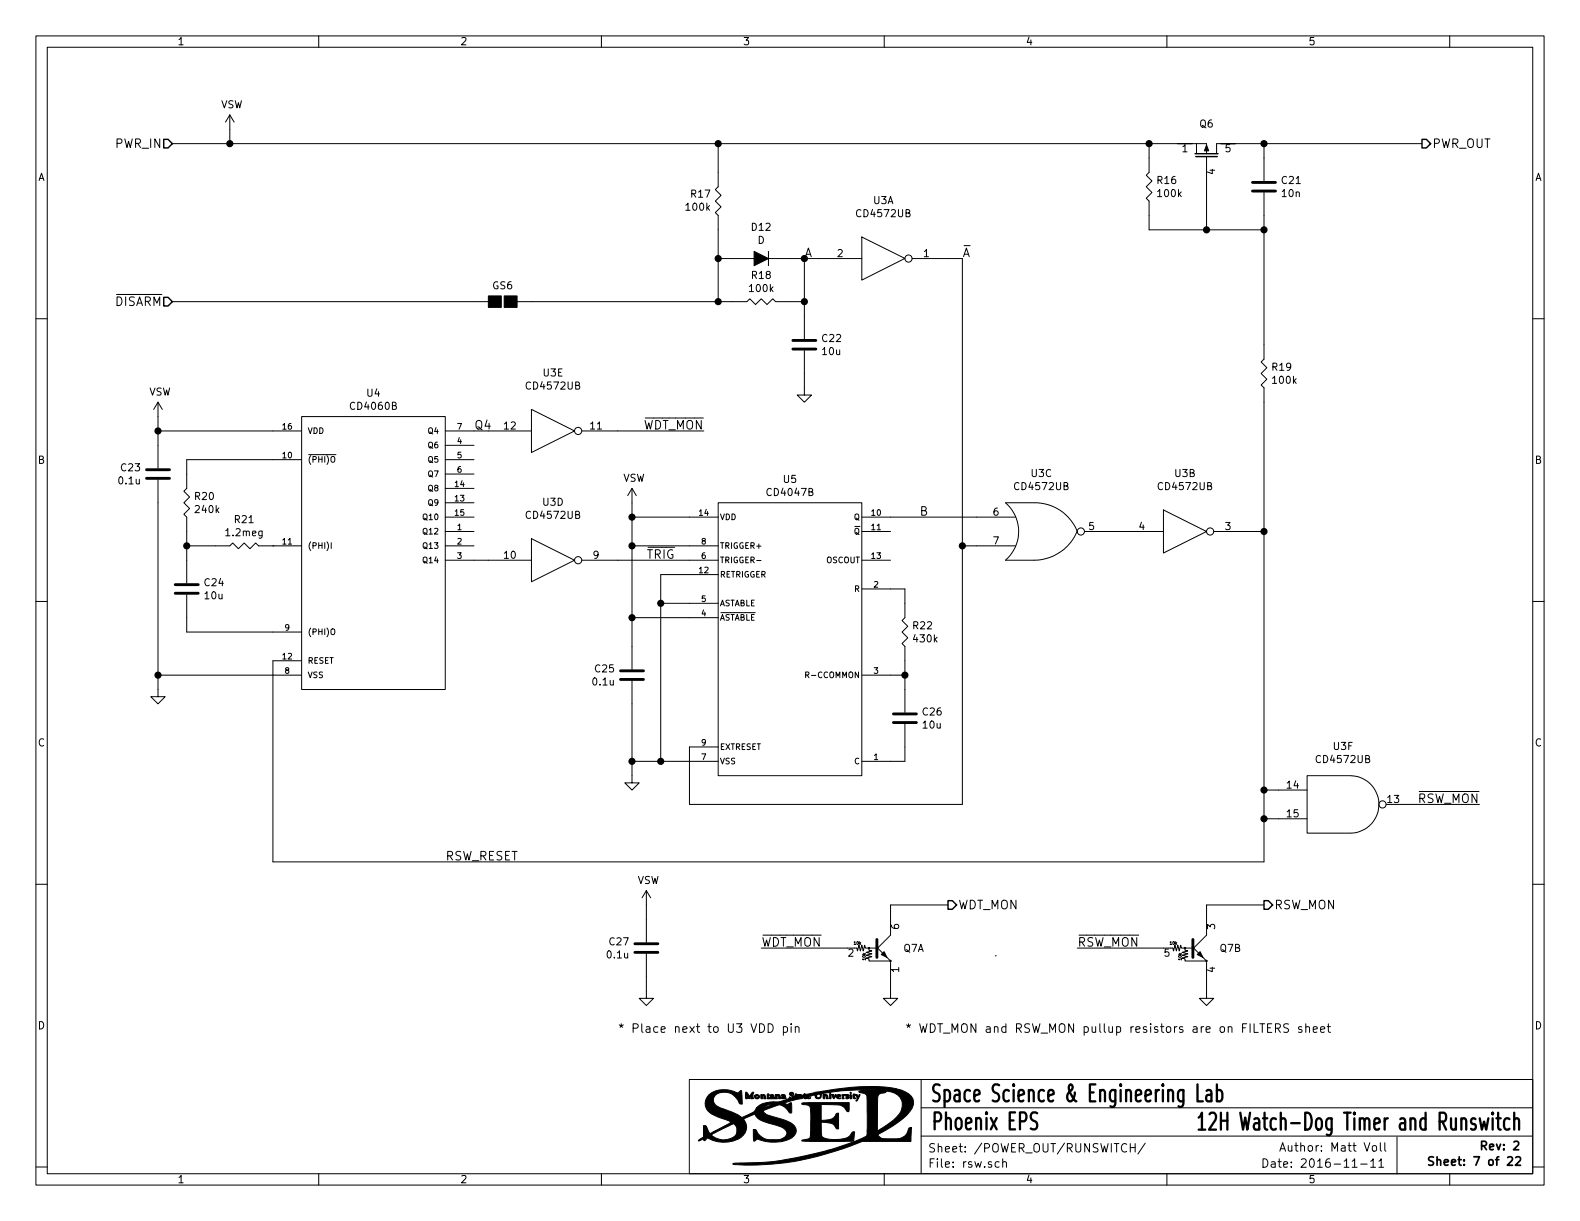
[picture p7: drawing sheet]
<svg xmlns="http://www.w3.org/2000/svg" width="279mm" height="216mm" viewBox="0 0 279 216" stroke-linecap="round" stroke-linejoin="round" font-family="sans-serif">
<g fill="none" stroke="#000" stroke-width=".18">
<path d="M6.3 6.4h266.7v203.2h-266.7zM8.4 8.4h262.6v199.1h-262.6zM56.4 6.4v2M106.3 6.4v2M156.4 6.4v2M206.3 6.4v2M256.4 6.4v2M30.5 25.4h182.9v1.8M40.6 20.3l-.7 1.3M40.6 20.3v5.1M40.6 20.3l.8 1.3M127 25.4v7.6l-.5 .5 1 1-1 1.1 1 1-1 1 .5 .5v15.2"/>
<path d="M203.2 25.4v5.1l-.5 .5 1 1-1 1 1 1-1 1.1 .5 .5v5h20.3M211.6 25.4v1.8M213.4 27.7v12.9M223.5 34v29.5l-.5 .5 1 1-1 1 1 1.1-1 1 .5 .5v83.8h-175.2v-35.6h5M223.5 25.4v6.6M251.5 25.4h-36.4v1.8M6.3 56.4h2.1M30.5 53.3h55.9M91.4 53.3h40.7l.5-.5 1 1 1-1 1 1 1.1-1 .5 .5h5M127 45.7h6.3M135.9 45.7h16.5M135.9 44.5v2.5"/>
<path d="M142.2 45.7v14.2M152.4 41.9l7.6 3.8-7.6 3.8zM161.3 45.7h8.9v96.5h-48.3v-10.1h5.1M271 56.4h2M27.9 76.2h25.4M27.9 71.1v11.7M27.9 71.1l-.7 1.3M27.9 71.1l.8 1.3M53.3 73.7h25.4v48.2h-25.4zM78.7 78.7h5.1M78.7 76.2h5.1M86.4 76.2h7.6"/>
<path d="M94 72.4l7.6 3.8-7.6 3.8zM102.9 76.2h21.6M142.2 62v7.9h1.3l-1.3 1.2-1.2-1.2h1.2M27.9 84.8v38.4h1.3l-1.3 1.3-1.2-1.3h1.2M33 96.5h7.6l.5-.5 1.1 1 1-1 1 1 1-1 .5 .5h7.6M48.3 96.5h.1M53.3 81.3h-20.3v5.1l-.5 .5 1 1-1 1 1 1-1 1 .5 .5v11.7M58.3 80.4h1.1M58.6 80.8l.2-.1 .4 .1v.6l-.2 .3a.36 .36 0 0 1-.5-.3zM58.6 96v1M78.7 94h5.1M78.7 96.5h5.1"/>
<path d="M78.7 99.1h15.3M78.7 81.3h5.1M78.7 83.8h5.1M78.7 88.9h5.1M78.7 86.4h5.1M78.7 91.4h5.1M94 95.3l7.6 3.8-7.6 3.8zM102.9 99.1h24.1M111.8 96.5h15.2M111.8 91.4h15.2M111.8 86.4v32M111.8 86.4l-.8 1.2"/>
<path d="M111.8 86.4l.7 1.2M127 88.9h25.4v48.3h-25.4zM152.4 94h5.1M152.4 99.1h5.1M152.4 91.4h27.2M170.2 96.5h9.4M190.5 94a8.3 8.3 0 0 1-7.6 5.1h-5.1M190.5 94a8 8 0 0 0-7.6-5.1h-5.1a6.7 6.7 0 0 1 0 10.1M191.8 94h13.9M205.7 90.2l7.7 3.8-7.7 3.8zM214.6 94h8.9M6.3 106.3h2.1"/>
<path d="M27.9 119.4h25.4M33 105.2v6.6h20.3M58.6 111.3l.2-.1 .4 .1v.6l-.2 .3a.36 .36 0 0 1-.5-.3zM111.8 109.2h15.2M116.8 106.7h10.2M127 101.6h-10.2v33M142.5 119.4l.5-.1v-.4l-.5-.1v1M152.4 104.1h7.6v5.1l-.5 .5 1 1-1 1.1 1 1-1 1 .5 .5v11.7M152.4 119.4h7.6M271 106.3h2M111.8 120.4v18h1.2l-1.2 1.3-1.3-1.3h1.3M111.8 134.6h15.2"/>
<path d="M160 128v6.6h-7.6M223.5 139.7h7.6M238.8 137.2h-7.7v10.1h7.7M238.8 137.2a5.1 5.1 0 0 1 5 5 5.1 5.1 0 0 1-5 5.1M6.3 156.4h2.1M114.3 157.5v9.1M114.3 157.5l-.8 1.3M114.3 157.5l.8 1.3M223.5 144.8h7.6M245.1 142.2h16.5M271 156.4h2M114.3 168.7v7.8h1.3l-1.3 1.3-1.3-1.3h1.3"/>
<path d="M134.6 167.6h15.3M151.5 167.6l.1 .5 .3-1 .2 1 .3-1 .3 1 .2-1 .1 .5h1.9M154.9 167.4l2.6 2.5h-3.8v-.4l-.5-.1 1-.2-1-.3 1-.2-1-.3 1-.3-.5-.1v-.4M157.5 170.2v6.3h1.2l-1.2 1.3-1.3-1.3h1.3M167.6 160h-10.1v5.4l-2.6 2.5M176 169h.1M190.5 167.6h15.2M207.4 167.6l.1 .5 .3-1 .2 1 .3-1 .2 1 .3-1 .1 .5h1.9M210.8 167.4l2.6 2.5h-3.9v-.4l-.5-.1 1.1-.2-1.1-.3 1.1-.2-1.1-.3 1.1-.3-.6-.1v-.4M213.4 170.2v6.3h1.2l-1.2 1.3-1.3-1.3h1.3M223.5 160h-10.1v5.4l-2.6 2.5M121.9 190.9h149.1v16.6h-149.1z"/>
<path d="M135.8 181a.77 .77 0 0 1 .9 .8 .77 .77 0 0 1-.9 .7zM138.5 181.6l.5-.1 .2 .2v.7a.48 .48 0 0 1-.7 .1M138.5 181.5v1.6M139.9 181v.2M139.9 181.5v1M140.6 181.7l.2-.2 .4 .1 .1 .9M140.6 181.5v1M162.9 195.9h108M162.9 190.9v16.6M225.6 181.8l.7-.1 .1-.2-.1-.3-.2-.2h-.5v1.5M225.9 181.8l.5 .7M227.9 181.1l-.6-.1-.2 .2v.4l.6 .3 .2 .3-.3 .3h-.6"/>
<path d="M230.2 181.6l-.4-.1-.2 .2 .1 .3 .5 .1v.4h-.6M230.9 181.7l.1-.1a.37 .37 0 0 1 .6 .1v.8M230.9 181v1.5M232.2 182l.7-.1v-.3l-.5-.1-.2 .2 .1 .8h.6M233.5 182l.8-.1-.1-.3-.4-.1-.3 .2 .1 .8h.6M234.7 181.5h.6M234.9 181v1.3l.1 .2h.3M6.3 206.3h2.1M56.4 207.5v2.1M106.3 207.5v2.1M156.4 207.5v2.1M162.9 200.9h108"/>
<path d="M176.7 205.5l-.4-.1-.3 .3v.6l.3 .1 .4-.1M177.3 205.5h.1a.37 .37 0 0 1 .6 .1v.8M177.3 204.9v1.5M199.9 202.2v1.5M199.9 202.9h.8M200.7 202.2v1.5M202.5 202.1l-1.3 2M206.3 207.5v2.1M223.3 204.9a.76 .76 0 0 1 .9 .8 .76 .76 0 0 1-.9 .7zM224.8 205.5h.6l.1 .9M225.5 205.8h-.5l-.2 .2 .2 .4 .5-.1M226 205.4h.6"/>
<path d="M226.2 204.9v1.3l.4 .2M226.3 203.6l.5-1.5 .5 1.5M226.5 203.1h.7M227 205.9l.7-.1-.1-.3-.4-.1-.2 .2 .1 .7h.5M227.8 202.6v.8a.37 .37 0 0 0 .6 0M244.9 202.1v1.3l.2 .2M247 201v6.5M256.4 207.5v2.1M271 206.3h2M273 209.6h.1"/>
<circle cx="160.7" cy="45.7" r=".63"/>
<circle cx="102.2" cy="76.2" r=".63"/>
<circle cx="102.2" cy="99.1" r=".63"/>
<circle cx="191.1" cy="94" r=".63"/>
<circle cx="214" cy="94" r=".63"/>
<circle cx="244.5" cy="142.2" r=".63"/>
<circle cx="153.7" cy="167.6" r=".13"/>
<circle cx="157.5" cy="169.9" r=".13"/>
<circle cx="209.5" cy="167.6" r=".13"/>
<circle cx="213.4" cy="169.9" r=".13"/>
</g>
<path d="M253.5 204.6l-.6-.1-.3 .3 .1 .3 .7 .4v.4l-.2 .1h-.6M254.1 205.2l.2-.1h.4l.1 .9M254.1 204.5v1.5M262 202.6l.7-.1 .2-.2-.1-.3-.2-.2h-.6v1.5" fill="none" stroke="#000" stroke-width=".3"/>
<path d="M212 197.6l.4-.4 .1-.5v3M212 199.7h1.1M213.9 197l.3-.3h.5a.92 .92 0 0 1 .2 1.3l-1.1 1.7h1.2M215.9 196.7v3M215.9 198.2h1.1M217 196.7v3" fill="none" stroke="#000" stroke-width=".41"/>
<g fill="#000" stroke="#000" stroke-width=".18">
<path d="M213.4 25.7l.3 1h-.7zM86.4 52.3h2.2v2.1h-2.2zM89.2 52.3h2.2v2.1h-2.2zM133.3 44.5l2.6 1.2-2.6 1.3zM155.8 168.8l.5-.5 .5 1zM211.7 168.8l.5-.5 .5 1zM131.9 193.1l.2 .1 .4 .7 .4-.7 .2-.1 .2 .1a.84 .84 0 0 0 0 1h-.6l.2-.2-.1-.4-.3 .7-.4-.7 .1 .7-.3-.1zM133.5 193.6a.52 .52 0 0 1 .8 .4 .46 .46 0 0 1-.5 .3 .46 .46 0 0 1-.4-.5h.3v.3h.3v-.4l-.1-.1-.2 .2h-.3zM134.5 193.5a.68 .68 0 0 1 1 .8h-.4l-.1-.7-.2 .7h-.2zM135.7 193.4h.1l.2 .2v.6l.2-.2 .4 .1v-.1h-.4l.4-.4-.4 .1a.4 .4 0 0 1 .5-.1 .4 .4 0 0 1 .2 .5l.2 .1v-.7a.72 .72 0 0 1 .8 .2l.1 .6h-.3l-.1-.7-.2 .2 .1 .5h-1.8zM138.2 193.6h.6l.2 .6h-.8v-.2l.4 .1v-.1h-.4l.4-.2v-.2l-.3 .2zM145.5 193.5l.8 .1 .2 .7h-.3l-.2-.7-.1 .6-.3 .1z"/>
<path d="M146.7 193.5a.44 .44 0 0 1 .1 .8l-.1-.1zM147 193.5h.4l.1 .4 .2-.3h.2l-.4 .7zM147.9 193.8l.5-.2-.4 .1a.42 .42 0 0 1 .7 0v.1l-.5 .2 .2 .2 .3-.1-.2 .2a.45 .45 0 0 1-.6-.5zM148.9 193.6h1.1l.1 .2-.3-.2 .3 .3v.2l-.5 .2v-.2h.3l-.5-.4-.3 .2 .2 .4h-.4zM141.8 195.1l1.2-.1h7.2l-.1 1.5h-.3a2.08 2.08 0 0 0-2.3-1.1l-2.3-.1v2.8a2.89 2.89 0 0 0 2.5-.8 .49 .49 0 0 1 .6-.5v2.8a.44 .44 0 0 1-.6-.4 1.21 1.21 0 0 0-1.1-.6l-1.4-.2v1.7a.92 .92 0 0 0 .9 1.2 5.7 5.7 0 0 0 4.1-.4l.3-.4a.51 .51 0 0 1 .6-.4l-.1 1.7h-7.8l-1.4-.1 .2-.2 .6-.1a.65 .65 0 0 0 .7-.8l.1-1.4a10.7 10.7 0 0 0-.2-3.6l-.6-.2-.7-.1zM150.3 193.5l.2 .1 .1 .7-.3-.1zM150.4 193.1l.1 .2h-.2zM150.9 193.4h.2a.58 .58 0 0 1 .7 .6l.1-.4 .2-.1-.5 1.1h-.3a.54 .54 0 0 0 .3-.5 .54 .54 0 0 0-.4-.4l-.1 .2 .2 .3-.2 .1a.57 .57 0 0 1-.2-.9zM125.4 193.6a4.8 4.8 0 0 1 5.1-.3l.6-.5 .2 2.4a.48 .48 0 0 1-.7-.4 2.7 2.7 0 0 0-4.1-1.2 1.38 1.38 0 0 0 .9 2.3l2.6 1 1.2 .7 1.1-.5a2.12 2.12 0 0 0 1.5-1.2h1.3l1.6-.7a2.24 2.24 0 0 0-1.7 .7h-1.2l.1-.1a5.2 5.2 0 0 1 3.5-1l1.9-.5 .3-.3 .2 .1h.3v-.2l-.4-.3-.1-.2 .2-.2h.4l.1 .1v.2l-.2-.2h-.3l.7 .7 .1-.2 .4 .1 .6-.1-.6-.1-.4 .1 .1-.4 1.1 .3 .5-.3a2.14 2.14 0 0 0 1.7-.2l1.2-.2a37.2 37.2 0 0 1 13.3-.5 4.2 4.2 0 0 1 2.9 1.8 2.19 2.19 0 0 1-.5 2.2 19.5 19.5 0 0 1-5.6 4.1l-.1 .1a1.56 1.56 0 0 0 1.8 .7h.6a3.2 3.2 0 0 0 2.4-.5l.3-.4 .5-1 .4-.1-.1 2.4h-8.6l-.8 .3a47.8 47.8 0 0 1-22.1 3.7l.3-.1a57.6 57.6 0 0 0 23.3-4.8l.1-.9h1.8l.9-.5a11.3 11.3 0 0 0 3.3-2.9 2.46 2.46 0 0 0-.2-2.6 2.46 2.46 0 0 0-2.4-1l-.1 .2-.4 .1a.87 .87 0 0 0-1 1l-.1 5.7h-1.8v-4.4a3.2 3.2 0 0 0-.2-2.1l-1.1-.3-.1-.2 3.9-.2a41.2 41.2 0 0 0-8.9 .4l-.1 .2-.4-.2-1.1 .2-.1 .6a.57 .57 0 0 1-.6 .3 .57 .57 0 0 1-.5-.5h.3l.2 .3h.4l.1-.5-.1-.1h-.3l-.3 .3-.6-.2-.9 .4a.26 .26 0 0 0 .5 .1l-.3 .2h-.3l-.4-.3v.1l.2 .1-.1 .1-.5-.2-.1 .1-2 .5-1.2 .4a.79 .79 0 0 0 1.2-.1l.1 .5v1.2l-.4 .1a2.32 2.32 0 0 0-1.9-1.4l-2.7 1a1.85 1.85 0 0 0 1.6 1 8.1 8.1 0 0 1 3.9 1.7 1.34 1.34 0 0 1-.4 2.1 7.3 7.3 0 0 1-6.2 .2l-.6 .4-.1-2.1a.41 .41 0 0 1 .6 .3 2.74 2.74 0 0 0 3 1.5 2.1 2.1 0 0 0 2.4-1.1 2.02 2.02 0 0 0-1.8-1.4 8 8 0 0 1-3.6-1.4l-.3-.6h-.1l-1.9 .9 .2 .3a2.19 2.19 0 0 1-1.1 3.2 5.9 5.9 0 0 1-5.5-.2l-.4 .5h-.2l-.1-.3-.9 .3 .9-.6v-.4h1.4a3 3 0 0 0 4.4-.2 1.27 1.27 0 0 0-.6-1.8l-3.8 2h-1.4v-1.7l.5 .1 .7 1.3 2.6-1.4a1.27 1.27 0 0 0 1-.6l-.4-.2a10.4 10.4 0 0 1-3.6-1.7 2 2 0 0 1 .2-2.9z"/>
</g>
<g fill="none" stroke="#000" stroke-width=".51">
<path d="M221.5 33.8h4.1M221.5 32.3h4.1M140.2 61.7h4.1M140.2 60.2h4.1M25.9 84.6h4.1M25.9 83.1h4.1M31 104.9h4.1M31 103.4h4.1M109.7 118.6h4.1M109.7 120.1h4.1M158 127.8h4.1M158 126.2h4.1"/>
<path d="M112.3 168.4h4M112.3 166.9h4"/>
</g>
<path d="M29 24.6h.7l.8 .8-.8 .8h-.7zM211.3 27.2h4.1M211.5 27.7h3.8M251.5 24.6h.7l.8 .8-.8 .8h-.7zM29 52.6h.7l.8 .7-.8 .8h-.7zM167.6 159.3h.8l.8 .7-.8 .8h-.8zM223.5 159.3h.8l.7 .7-.7 .8h-.8z" fill="none" stroke="#000" stroke-width=".25"/>
<path d="M155.1 166.1v3.2zM210.9 166.1v3.2z" fill="#000" stroke="#000" stroke-width=".51"/>
<g fill="#000" stroke="#000" stroke-width=".25">
<circle cx="40.6" cy="25.4" r=".51"/>
<circle cx="127" cy="25.4" r=".51"/>
<circle cx="203.2" cy="25.4" r=".51"/>
<circle cx="223.5" cy="25.4" r=".51"/>
<circle cx="127" cy="53.3" r=".51"/>
<circle cx="127" cy="45.7" r=".51"/>
<circle cx="142.2" cy="53.3" r=".51"/>
<circle cx="142.2" cy="45.7" r=".51"/>
<circle cx="213.4" cy="40.6" r=".51"/>
<circle cx="223.5" cy="40.6" r=".51"/>
<circle cx="27.9" cy="76.2" r=".51"/>
<circle cx="33" cy="96.5" r=".51"/>
<circle cx="111.8" cy="91.4" r=".51"/>
<circle cx="111.8" cy="96.5" r=".51"/>
<circle cx="170.2" cy="96.5" r=".51"/>
<circle cx="223.5" cy="94" r=".51"/>
<circle cx="27.9" cy="119.4" r=".51"/>
<circle cx="111.8" cy="109.2" r=".51"/>
<circle cx="116.8" cy="106.7" r=".51"/>
<circle cx="160" cy="119.4" r=".51"/>
<circle cx="111.8" cy="134.6" r=".51"/>
<circle cx="116.8" cy="134.6" r=".51"/>
<circle cx="223.5" cy="139.7" r=".51"/>
<circle cx="223.5" cy="144.8" r=".51"/>
</g>
<g font-size="4.2">
<text x="164.4" y="194.9">Space Science &amp; Engineering Lab</text>
<text x="164.5" y="199.8">Phoenix EPS</text>
<text x="219.7" y="199.9">12H Watch-Dog Time</text>
</g>
<g font-size="2.1">
<text x="20.4" y="26.2">PWR_IN</text>
<text x="253.2" y="26.2">PWR_OUT</text>
<text x="142.2" y="45.5">A</text>
<text x="170.2" y="45.5">A</text>
<text x="20.3" y="54.1">DISARM</text>
<text x="83.8" y="75.9">Q4</text>
<text x="113.5" y="75.9">WDT_MON</text>
<text x="162.6" y="91.2">B</text>
<text x="114.3" y="98.8">TRIG</text>
<text x="250.5" y="142">RSW_MON</text>
<text x="78.7" y="152.1">RSW_RESET</text>
<text x="169.4" y="160.8">WDT_MON</text>
<text x="225.3" y="160.8">RSW_MON</text>
<text x="134.6" y="167.4">WDT_MON</text>
<text x="190.5" y="167.4">RSW_MON</text>
<text x="109.2" y="182.6">* Place next to U3 VDD pin</text>
<text x="160" y="182.6">* WDT_MON and RSW_MON pullup resistors are on FILTERS sheet</text>
<text x="164.1" y="203.8">Sheet: /POWER_OUT/RUNSWITCH/</text>
<text x="228.6" y="203.6">Author: Matt Voll</text>
<text x="262.8" y="203.4">Rev: 2</text>
<text x="164.1" y="206.5">File: rsw.sch</text>
<text x="228.6" y="206.5">Date: 2016-11-11</text>
<text x="255.8" y="206.1">Sheet: 7 of 22</text>
</g>
<g font-size="1.8">
<text x="31.3" y="8">1</text>
<text x="81.4" y="8">2</text>
<text x="131.3" y="8">3</text>
<text x="181.4" y="8">4</text>
<text x="231.3" y="8">5</text>
<text x="39" y="19.2">VSW</text>
<text x="212.2" y="22.6">Q6</text>
<text x="209.1" y="26.9">1</text>
<text x="216.7" y="26.9">5</text>
<text x="6.7" y="32">A</text>
<text x="122.3" y="35">R17</text>
<text x="204.7" y="32.5">R16</text>
<text x="204.9" y="34.8">100k</text>
<text x="214.9" y="30.8" transform="rotate(-90 214.9 30.8)">4</text>
<text x="226.7" y="32.5">C21</text>
<text x="226.8" y="34.8">10n</text>
<text x="271.4" y="32">A</text>
<text x="121.4" y="37.3">100k</text>
<text x="133" y="40.8">D12</text>
<text x="151.7" y="38.4">CD4572UB</text>
<text x="154.5" y="36.1">U3A</text>
<text x="134" y="43.1">D</text>
<text x="148.1" y="45.5">2</text>
<text x="163.3" y="45.5">1</text>
<text x="87.1" y="51.2">GS6</text>
<text x="132.7" y="51.6">100k</text>
<text x="133" y="49.3">R18</text>
<text x="145.4" y="60.5">C22</text>
<text x="145.5" y="62.8">10u</text>
<text x="225" y="65.6">R19</text>
<text x="26.3" y="70">VSW</text>
<text x="64.9" y="70.2">U4</text>
<text x="93.3" y="68.9">CD4572UB</text>
<text x="96.1" y="66.6">U3E</text>
<text x="225.2" y="67.9">100k</text>
<text x="62.2" y="72.5">CD4060B</text>
<text x="89.2" y="75.9">12</text>
<text x="104.4" y="75.9">11</text>
<text x="6.7" y="82">B</text>
<text x="21.5" y="83.3">C23</text>
<text x="271.4" y="82">B</text>
<text x="21.1" y="85.6">0.1u</text>
<text x="34.5" y="88.4">R20</text>
<text x="96" y="89.4">U3D</text>
<text x="110.1" y="85.2">VSW</text>
<text x="135.8" y="87.7">CD4047B</text>
<text x="138.6" y="85.4">U5</text>
<text x="179.6" y="86.7">CD4572UB</text>
<text x="182.4" y="84.4">U3C</text>
<text x="205" y="86.7">CD4572UB</text>
<text x="207.8" y="84.4">U3B</text>
<text x="34.7" y="90.7">240k</text>
<text x="40.1" y="94.8">1.2meg</text>
<text x="41.6" y="92.5">R21</text>
<text x="93.3" y="91.7">CD4572UB</text>
<text x="175.7" y="91.2">6</text>
<text x="192.6" y="93.7">5</text>
<text x="201.4" y="93.7">4</text>
<text x="216.7" y="93.7">3</text>
<text x="89.2" y="98.8">10</text>
<text x="104.9" y="98.8">9</text>
<text x="175.7" y="96.3">7</text>
<text x="36.2" y="103.7">C24</text>
<text x="36.3" y="106">10u</text>
<text x="161.5" y="111.3">R22</text>
<text x="161.7" y="113.6">430k</text>
<text x="105.3" y="118.9">C25</text>
<text x="104.9" y="121.2">0.1u</text>
<text x="6.7" y="132">C</text>
<text x="163.2" y="126.5">C26</text>
<text x="163.3" y="128.8">10u</text>
<text x="271.4" y="132">C</text>
<text x="233" y="134.9">CD4572UB</text>
<text x="235.8" y="132.6">U3F</text>
<text x="227.6" y="139.4">14</text>
<text x="245.4" y="142">13</text>
<text x="227.6" y="144.5">15</text>
<text x="112.7" y="156.3">VSW</text>
<text x="107.8" y="167.2">C27</text>
<text x="159" y="164.3" transform="rotate(-90 159 164.3)">6</text>
<text x="214.9" y="164.3" transform="rotate(-90 214.9 164.3)">3</text>
<text x="107.5" y="169.5">0.1u</text>
<text x="150" y="169.2">2</text>
<text x="159" y="171.9" transform="rotate(-90 159 171.9)">1</text>
<text x="159.8" y="168.3">Q7A</text>
<text x="205.9" y="169.2">5</text>
<text x="214.9" y="171.9" transform="rotate(-90 214.9 171.9)">4</text>
<text x="215.8" y="168.3">Q7B</text>
<text x="6.7" y="182">D</text>
<text x="271.4" y="182">D</text>
<text x="31.3" y="209.2">1</text>
<text x="81.4" y="209.2">2</text>
<text x="131.3" y="209.2">3</text>
<text x="181.4" y="209.2">4</text>
<text x="231.3" y="209.2">5</text>
</g>
<g font-size="1.4">
<text x="50" y="75.9">16</text>
<text x="54.4" y="76.7">VDD</text>
<text x="75.8" y="76.7">Q4</text>
<text x="80.9" y="75.9">7</text>
<text x="50" y="81">10</text>
<text x="54.4" y="81.8">(PHI)O</text>
<text x="75.8" y="79.2">Q6</text>
<text x="75.8" y="81.8">Q5</text>
<text x="80.9" y="78.5">4</text>
<text x="80.9" y="81">5</text>
<text x="80.9" y="83.6">6</text>
<text x="75.8" y="84.3">Q7</text>
<text x="75.8" y="89.4">Q9</text>
<text x="75.8" y="86.9">Q8</text>
<text x="80.5" y="88.6">13</text>
<text x="80.5" y="86.1">14</text>
<text x="75.1" y="94.5">Q12</text>
<text x="75.1" y="91.9">Q10</text>
<text x="80.5" y="91.2">15</text>
<text x="80.9" y="93.7">1</text>
<text x="123.7" y="91.2">14</text>
<text x="127.3" y="91.9">VDD</text>
<text x="151.1" y="91.9">Q</text>
<text x="151.1" y="94.5">Q</text>
<text x="154.2" y="91.2">10</text>
<text x="154.2" y="93.7">11</text>
<text x="50" y="96.3">11</text>
<text x="54.4" y="97">(PHI)I</text>
<text x="75.1" y="97">Q13</text>
<text x="75.1" y="99.6">Q14</text>
<text x="80.9" y="96.3">2</text>
<text x="80.9" y="98.8">3</text>
<text x="123.7" y="101.3">12</text>
<text x="124.1" y="98.8">6</text>
<text x="124.1" y="96.3">8</text>
<text x="127.3" y="99.6">TRIGGER-</text>
<text x="127.3" y="97">TRIGGER+</text>
<text x="146.1" y="99.6">OSCOUT</text>
<text x="154.2" y="98.8">13</text>
<text x="124.1" y="106.4">5</text>
<text x="127.3" y="107.2">ASTABLE</text>
<text x="127.3" y="102.1">RETRIGGER</text>
<text x="151.1" y="104.6">R</text>
<text x="154.6" y="103.9">2</text>
<text x="50.4" y="111.5">9</text>
<text x="54.4" y="112.3">(PHI)O</text>
<text x="124.1" y="109">4</text>
<text x="127.3" y="109.7">ASTABLE</text>
<text x="50" y="116.6">12</text>
<text x="50.4" y="119.1">8</text>
<text x="54.4" y="119.9">VSS</text>
<text x="54.4" y="117.3">RESET</text>
<text x="143" y="119.9">R-CCOMMON</text>
<text x="154.6" y="119.1">3</text>
<text x="124.1" y="131.8">9</text>
<text x="124.1" y="134.4">7</text>
<text x="127.3" y="135.1">VSS</text>
<text x="127.3" y="132.6">EXTRESET</text>
<text x="151.1" y="135.1">C</text>
<text x="154.6" y="134.4">1</text>
</g>
<g font-size=".7">
<text x="151.1" y="167">10k</text>
<text x="206.9" y="167">10k</text>
<text x="153.1" y="169.7" transform="rotate(-90 153.1 169.7)">10k</text>
<text x="208.9" y="169.7" transform="rotate(-90 208.9 169.7)">10k</text>
</g>
</svg>
